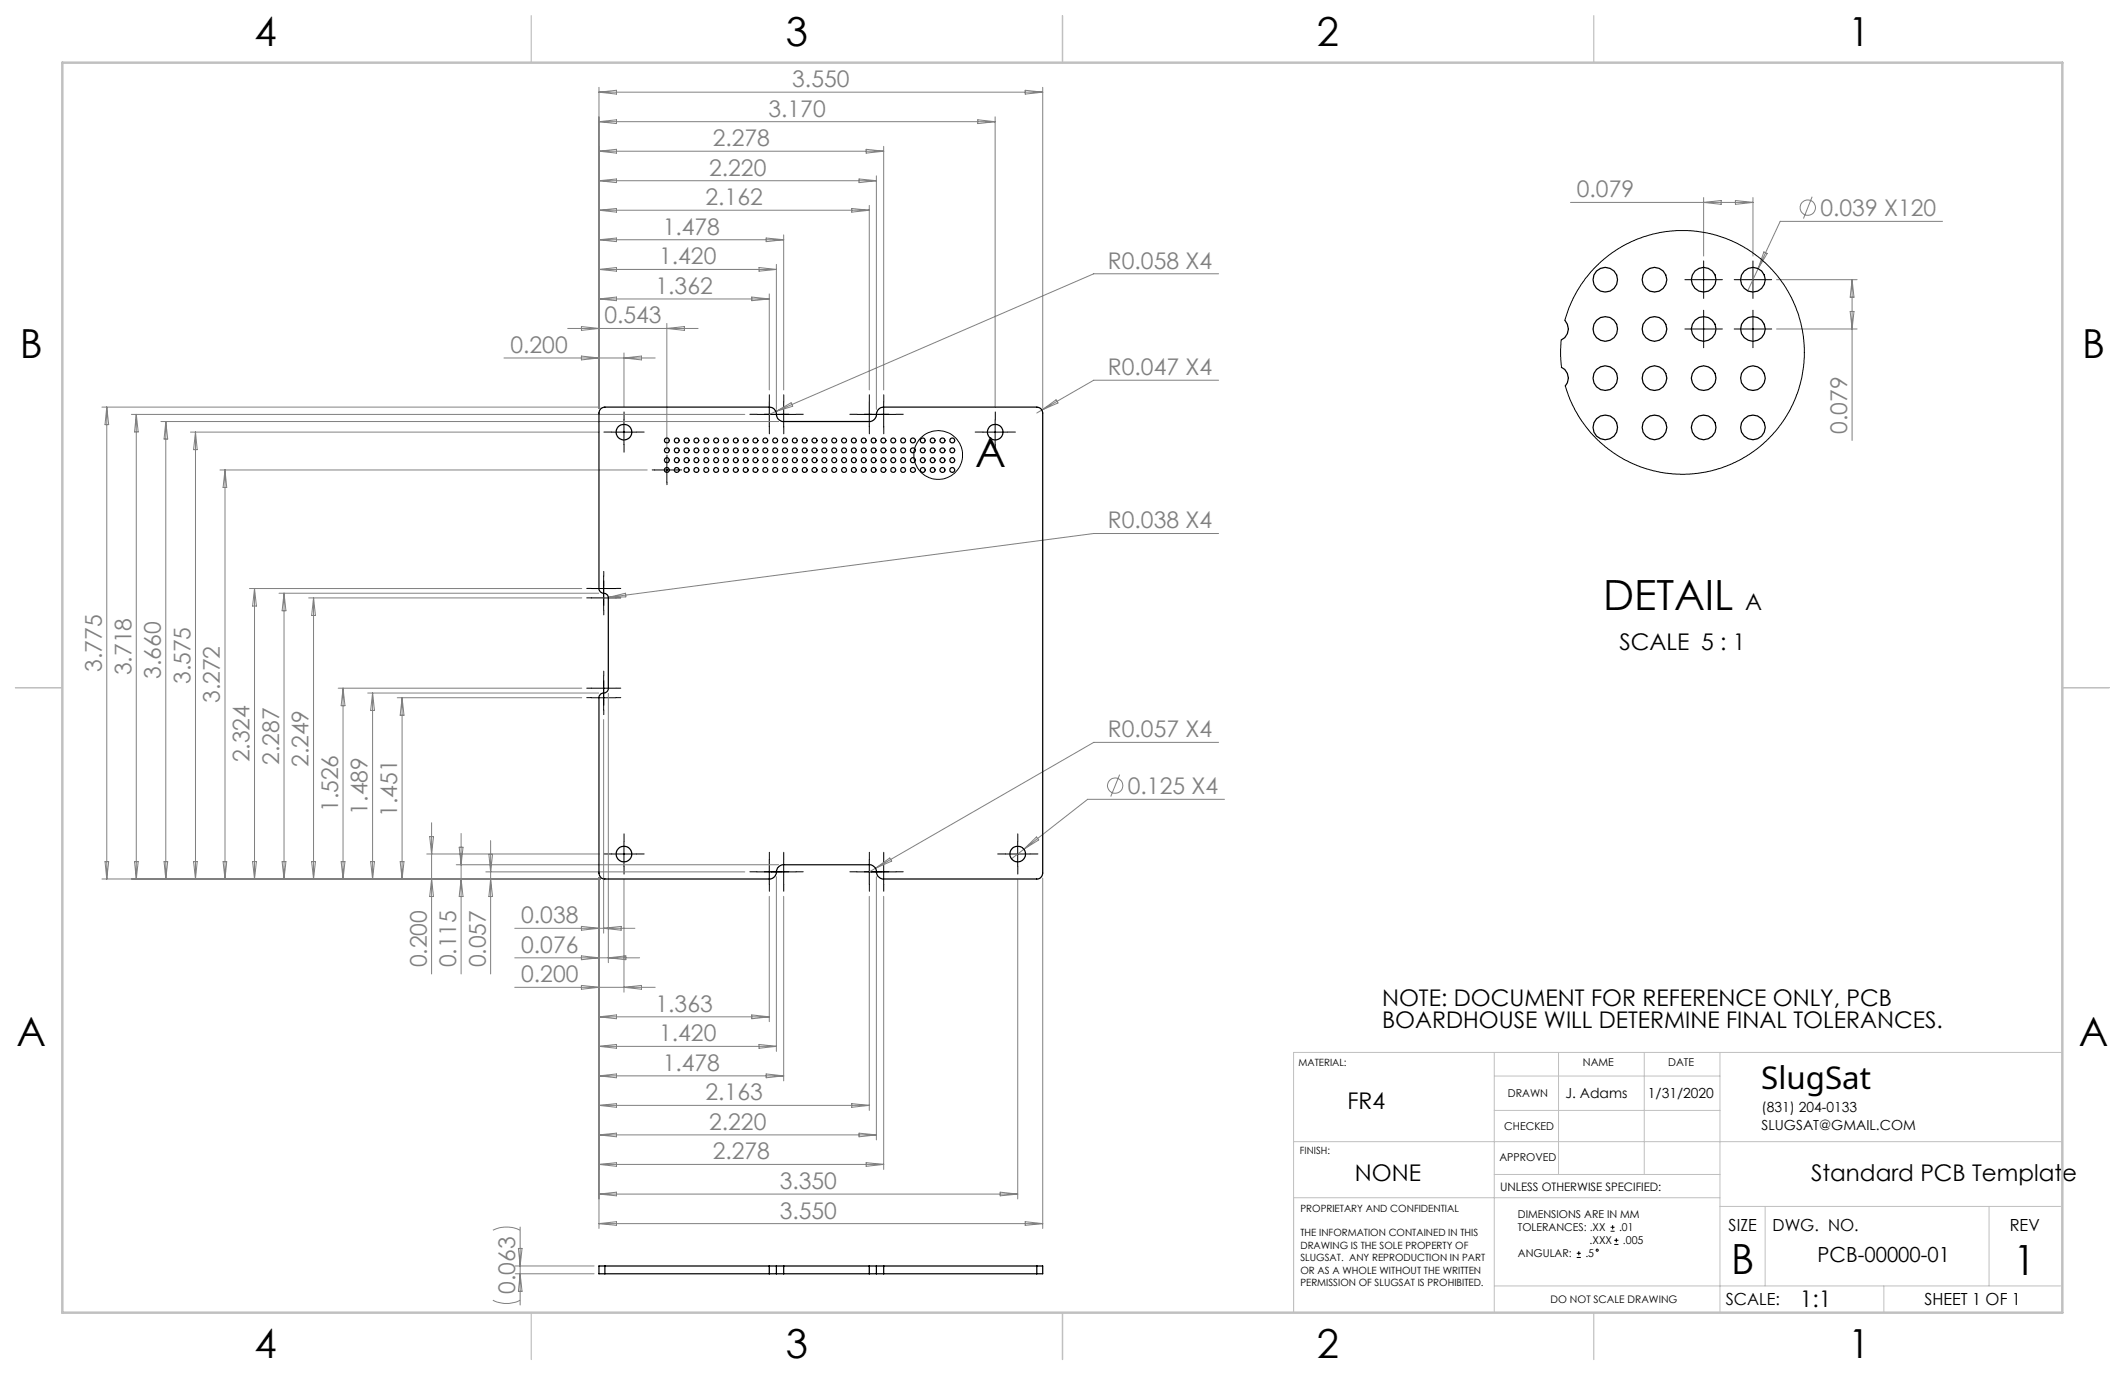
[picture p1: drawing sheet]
<svg xmlns="http://www.w3.org/2000/svg" width="432mm" height="279mm" viewBox="0 0 432 279" stroke-linecap="round" stroke-linejoin="round" font-family="sans-serif">
<g fill="none" stroke="#808080" stroke-width=".2">
<path d="M121.7 17.7v65.2M121.7 18.7l3.6-.4v.8zM121.7 18.7h90.2M208.3 18.3l3.6 .4-3.6 .4zM211.9 17.7v65.2M121.7 24.7l3.6-.4v.8zM121.7 30.7l3.6-.4v.8zM121.7 36.7l3.6-.3v.7zM121.7 36.7h56.4M121.7 30.7h57.9M121.7 24.7h80.5M174.6 36.4l3.5 .3-3.5 .4z"/>
<path d="M176 30.3l3.6 .4-3.6 .4zM178.1 35.7v47.5M179.6 29.7v49.5M198.7 24.3l3.5 .4-3.5 .4zM202.2 23.7v59M368.2 40l-1.7 4.4M121.7 42.7l3.6-.3v.7zM121.7 48.7l3.6-.3v.7zM121.7 54.8l3.6-.4v.7zM121.7 54.8h36.1M121.7 48.7h37.5M121.7 42.7h54.9"/>
<path d="M154.2 54.4l3.6 .4-3.6 .3zM155.7 48.4l3.5 .3-3.5 .4zM156.3 59.7v19.5M157.8 53.7v29.5M159.2 47.7v31.5M173.1 42.4l3.5 .3-3.5 .4zM176.6 41.7v37.5M247.6 55.6h-25.3l-64.6 28M319.1 41.1h37.1M346.2 40.1v11.9M346.2 41.1l3.5-.4v.8zM352.6 40.7l3.6 .4-3.6 .4z"/>
<path d="M356.2 40.1v11.9M358.4 51.2l.7 .3-1.8 3.1zM361 56.8h16.4M376.3 56.8v32.7M376.3 56.8l.4 3.6h-.7zM394.7 45h-33l-6.6 14.1M102.4 72.7h30.7M115.4 66.7h26.5M118.1 66.4l3.6 .3-3.6 .4zM118.1 72.4l3.6 .3-3.6 .4zM121.7 60.7l3.6-.3v.7zM121.7 60.7h34.6"/>
<path d="M126.8 71.7v11M126.8 72.7l3.6-.3v.7zM135.5 65.7v25.8M135.5 66.7l3.6-.3v.7zM152.8 60.4l3.5 .3-3.5 .4zM247.6 77.3h-25.3l-10.6 6M361 66.9h16.4M376 63.3h.7l-.4 3.6zM20.7 82.7h101.2M21.7 82.7v95.9M21.7 82.7l.4 3.6h-.8zM26.7 84.2h124.6"/>
<path d="M27.7 84.2l.4 3.6h-.8zM27.7 84.2v94.4M32.7 85.7h125.6M33.7 85.7v92.9M33.7 85.7l.4 3.5h-.8zM38.7 87.8h83M39.7 87.8v90.8M39.7 87.8l.4 3.6h-.8zM44.7 95.5h86.8M45.7 95.5v83.1M45.7 95.5l.4 3.6h-.8zM157.7 83.6l-1.4 .6"/>
<path d="M157.7 83.6l3.1-1.8 .3 .8zM211.7 83.3l-1 .6M211.7 83.3l2.9-2.1 .4 .7zM50.7 119.6h67.5M51.7 119.6v59M51.7 119.6l.4 3.6h-.8zM247.6 108.4h-25.3l-98.7 13M56.7 120.5h65M57.7 120.5v58.1M57.7 120.5l.4 3.6h-.8zM62.7 121.5h55.5M63.7 121.5v57.1"/>
<path d="M63.7 121.5l.4 3.6h-.8zM68.7 139.8h49.5M69.7 139.8v38.8M69.7 139.8l.4 3.6h-.8zM123.6 121.4l-.9 .1M123.6 121.4l3.5-.9 .1 .8zM74.7 140.8h47M75.7 140.8v37.8M75.7 140.8l.4 3.6h-.8zM80.7 141.8h37.5M81.7 141.8v36.8M81.7 141.8l.4 3.5h-.8z"/>
<path d="M122.7 146.2v43.4M123.6 140.9v54.7M227.5 157.4l-1.8 4.5M247.6 150.8h-25.3l-44.4 25.6M20.7 178.6h101.2M21.3 175.1h.8l-.4 3.5zM27.3 175.1h.8l-.4 3.5zM33.3 175.1h.8l-.4 3.5zM39.3 175.1h.8l-.4 3.5zM45.3 175.1h.8l-.4 3.5zM51.3 175.1h.8l-.4 3.5zM57.3 175.1h.8l-.4 3.5z"/>
<path d="M63.3 175.1h.8l-.4 3.5zM69.3 175.1h.8l-.4 3.5zM75.3 175.1h.8l-.4 3.5zM81.3 175.1h.8l-.4 3.5zM86.7 173.5h35M87.3 170h.8l-.4 3.5zM87.7 178.6l.4 3.6h-.8zM87.7 167.2v30.7M92.7 175.7h65.5M93.3 172.2h.8l-.4 3.5zM93.7 178.6l.4 3.6h-.8zM93.7 169.4v28.5"/>
<path d="M98.7 177.2h52.6M99.3 173.6h.8l-.4 3.6zM99.7 170.8v27.1M99.7 178.6l.4 3.6h-.8zM121.7 178.4v71.2M126.8 178.6v23M157.8 178.2v35.4M177.9 176.4l-1.3 .8M177.9 176.4l2.9-2.1 .4 .7zM178.1 178.2v53.4M206.8 178.6v65M208 172.6l-2.5 1.9"/>
<path d="M208 172.6l2.6-2.5 .5 .6zM211.9 178.4v71.2M248.8 162.4h-27.8l-13 10.2M104.6 188.6h24.4M104.6 194.6h25.4M118.1 188.2l3.6 .4-3.6 .4zM118.1 194.2l3.6 .4-3.6 .4zM122.7 188.6l3.5-.4v.8zM123.6 194.6l3.6-.4v.8zM156.3 182.1v25.5M159.2 182.1v37.5M176.6 182.1v43.5"/>
<path d="M179.6 182.1v55.5M104.6 200.6h28.5M118.1 200.2l3.6 .4-3.6 .4zM121.7 206.6h34.6M121.7 206.6l3.6-.4v.8zM121.7 212.6l3.6-.4v.8zM121.7 218.6l3.6-.4v.8zM121.7 212.6h36.1M121.7 218.6h37.5M126.8 200.6l3.6-.4v.8zM152.8 206.2l3.5 .4-3.5 .4zM154.2 212.2l3.6 .4-3.6 .4z"/>
<path d="M155.7 218.2l3.5 .4-3.5 .4zM121.7 224.6l3.6-.3v.7zM121.7 230.6l3.6-.3v.7zM121.7 236.6l3.6-.3v.7zM121.7 224.6h54.9M121.7 230.6h56.4M121.7 236.6h57.9M173.1 224.3l3.5 .3-3.5 .4zM174.6 230.3l3.5 .3-3.5 .4zM176 236.3l3.6 .3-3.6 .4zM100.2 250a6.4 6.4 0 0 1 5.5 0M104.7 258.8h16"/>
<path d="M104.7 257.2h16M105.3 253.7h.8l-.4 3.5zM105.7 249.3v15.9M105.7 258.8l.4 3.6h-.8zM121.7 242.6l3.6-.3v.7zM121.7 248.6l3.6-.4v.8zM121.7 242.6h85.1M121.7 248.6h90.2M203.2 242.3l3.6 .3-3.6 .4zM208.3 248.2l3.6 .4-3.6 .4zM100.2 264.2a6.1 6.1 0 0 0 5.5 0"/>
<circle cx="367.3" cy="42.2" r="1.56"/>
<circle cx="226.6" cy="159.6" r="1.56"/>
</g>
<g fill="none" stroke="#000" stroke-width=".2">
<path d="M342.4 56.8h7.6M346.2 53v7.6M352.4 56.8h7.6M356.2 53v7.6M317.3 69.1l-.2 3.3 .2 2.2M318 65.1l1.3-3.8 2-3.5 2.5-3.1 1.6-1.6 2.2-1.8 1.9-1.2 2-1 2.3-.9 2.1-.6 2.6-.5 2.2-.3 4 .2 4 .8 2.1 .7 2.4 1.1 1.9 1.1 2 1.4 3 2.7 1.1 1.3 1.6 2.2 1.2 2.1 .9 2.1 .6 1.6 .7 2.9 .4 3.7-.2 4.1-.3 2-.9 3.2-1.7 3.6-1.3 2.1-1.4 2-3 2.9-3.7 2.6-4.1 1.8-2.1 .6-2.4 .5-2.2 .2h-2.7l-2-.1-2.6-.5-4.2-1.5-3.7-2-3.5-2.8-1.3-1.5-2-2.4-1.8-3.3-1.4-3.8M342.4 66.9h7.6M346.2 63v7.7M352.4 66.9h7.6M356.2 63v7.7M124.3 87.8h5M126.8 85.3v5"/>
<path d="M133 95.5h5M135.5 93v5M153.8 84.2h7.9M156.3 81.7v5M159.2 81.7v5M174.1 84.2h8M176.6 81.7v5M179.6 81.7v5M199.7 87.8h5M202.2 85.3v5M120.2 119.6h5M122.7 117.1v6.9"/>
<path d="M120.2 139.8h5M120.2 121.5h5M122.7 137.4v6.9M120.2 141.8h5M124.3 173.5h5M126.8 171.1v4.9M153.8 177.2h7.9M156.3 174.7v5M159.2 174.7v5M174.1 177.2h8M176.6 174.7v5M179.6 174.7v5"/>
<path d="M204.3 173.5h5M206.8 171.1v4.9M320.4 255.5h.8M320.4 254.7h.8M320.8 254.2v.9M327.3 250.2h.8M327.3 249.4h.8M327.7 249v.8M328 252.9h.9M328 252h.9M328.4 251.6v.8"/>
<circle cx="190.7" cy="92.4" r="5"/>
<circle cx="324.5" cy="254" r=".22"/>
</g>
<g fill="none" stroke="#000" stroke-width=".2" stroke-dasharray="15.2 1.3 1.3 1.3">
<path d="M124.3 87.8h-1.6M126.8 85.3v-1.6M126.8 90.3v1.6M129.3 87.8h1.6M133 95.5h-.5M135.5 93v-.5M135.5 98v.5M138 95.5h.5M153.8 84.2h-1.4M156.3 81.7v-1.5M156.3 86.7v1.4M156.8 84.2h-1.5"/>
<path d="M158.8 84.2h1.5M159.3 81.7v-1.5M159.3 86.7v1.4M161.8 84.2h1.4M174.1 84.2h-1.4M176.6 81.7v-1.5M176.6 86.7v1.4M177.1 84.2h-1.5M179.1 84.2h1.5M179.6 81.7v-1.5M179.6 86.7v1.4M182.1 84.2h1.4"/>
<path d="M199.7 87.8h-1.5M202.2 85.3v-1.6M202.2 90.3v1.6M204.7 87.8h1.6M120.2 119.6h-1M122.7 117.1v-1M122.7 119v-1M125.2 119.6h.9M120.2 139.8h-1M120.2 121.5h-1M122.7 139.3v-1M122.7 137.3v-.9"/>
<path d="M122.7 122.1v.9M122.7 124v.9M125.2 139.8h.9M125.2 121.5h.9M120.2 141.8h-1M122.7 144.3v.9M122.7 142.3v1M125.2 141.8h.9M124.3 173.5h-1.6M126.8 171v-1.6M126.8 176v1.6M129.3 173.5h1.6"/>
<path d="M153.8 177.1h-1.4M156.3 174.6v-1.4M156.3 179.6v1.5M156.8 177.1h-1.5M158.8 177.1h1.5M159.3 174.6v-1.4M159.3 179.6v1.5M161.8 177.1h1.4M174.2 177.1h-1.5M176.7 174.6v-1.4M176.7 179.6v1.5M177.1 177.1h-1.5"/>
<path d="M179.2 177.1h1.4M179.6 174.6v-1.4M179.6 179.6v1.5M182.1 177.1h1.4M204.3 173.5h-1.6M206.8 171v-1.6M206.8 176v1.6M209.3 173.5h1.6"/>
</g>
<g fill="none" stroke="#c0c0c0" stroke-width=".2">
<path d="M303.6 213.9v52.7M303.6 218.7h45.9M316.7 213.9v24.8M334.1 213.9v24.8M349.5 213.9v52.8M419.1 213.9h-156.2v52.8M262.9 232h156.2M303.6 238.7h45.9M303.6 225.6h45.9M262.9 243.4h86.6M349.5 245.1h69.2M358.7 245.1v16.2"/>
<path d="M404.2 245.1v16.2M303.6 261.3h115.1M382.8 261.3v5.4"/>
</g>
<path d="M108 3.2v9.5M215.9 3.2v9.5M323.8 3.2v9.5M3.1 139.7h9.6M419.1 139.7h9.5M108 266.7v9.6M215.9 266.7v9.6M323.8 266.7v9.6" fill="none" stroke="#c0c0c0" stroke-width=".25"/>
<path d="M12.7 12.7h406.4v254h-406.4z" fill="none" stroke="#c0c0c0" stroke-width=".5"/>
<g fill="none" stroke="#000" stroke-width=".25">
<path d="M317.3 74.6a2.39 2.39 0 0 1 .8 3.8M318 65.1a2.48 2.48 0 0 1-.7 4M122.1 83.1l.8-.4h33.4a1.53 1.53 0 0 1 1.5 1.8l.4 .7 .8 .5h17.6a1.53 1.53 0 0 0 1.5-1.8l.2-.5 .5-.4 .8-.3h31.1a1.2 1.2 0 0 1 1.2 1.2v93.5a1.2 1.2 0 0 1-1.2 1.2h-31.1a1.53 1.53 0 0 1-1.5-1.7l-.4-.8-.8-.4h-17.7a1.53 1.53 0 0 0-1.4 1.7l-.5 .8-.7 .4h-33.7a1.2 1.2 0 0 1-1.2-1.2v-35.6a1.11 1.11 0 0 1 1.3-1l.5-.4 .1-.3v-18.6a1.16 1.16 0 0 0-1.3-1l-.3-.2-.3-.5v-35.9zM122.9 257.2h-1.2v1.6h1.2M122.9 258.8h33.4M122.9 257.2h33.4M122.9 257.2v1.6M156.3 258.8h1.5M156.3 257.2h1.5M156.3 257.2v1.6M157.8 258.8h1.4M157.8 257.2h1.4"/>
<path d="M157.8 257.2v1.6M159.2 258.8h17.4M159.2 257.2h17.4M159.2 257.2v1.6M176.6 258.8h1.5M176.6 257.2h1.5M176.6 257.2v1.6M178.1 258.8h1.5M178.1 257.2h1.5M178.1 257.2v1.6M179.6 258.8h31.1M179.6 257.2v1.6"/>
<path d="M179.6 257.2h31.1M210.7 257.2h1.2v1.6h-1.2M210.7 257.2v1.6"/>
<circle cx="326.2" cy="56.8" r="2.5"/>
<circle cx="336.2" cy="56.8" r="2.5"/>
<circle cx="346.2" cy="56.8" r="2.5"/>
<circle cx="356.2" cy="56.8" r="2.5"/>
<circle cx="326.2" cy="66.9" r="2.5"/>
<circle cx="326.2" cy="76.8" r="2.5"/>
<circle cx="336.2" cy="76.8" r="2.5"/>
<circle cx="336.2" cy="66.9" r="2.5"/>
<circle cx="346.2" cy="66.9" r="2.5"/>
<circle cx="346.2" cy="76.8" r="2.5"/>
<circle cx="356.2" cy="76.8" r="2.5"/>
<circle cx="356.2" cy="66.9" r="2.5"/>
<circle cx="126.8" cy="87.8" r="1.59"/>
<circle cx="135.5" cy="89.5" r=".5"/>
<circle cx="135.5" cy="91.5" r=".5"/>
<circle cx="135.5" cy="95.5" r=".5"/>
<circle cx="135.5" cy="93.5" r=".5"/>
<circle cx="137.5" cy="89.5" r=".5"/>
<circle cx="137.5" cy="91.5" r=".5"/>
<circle cx="137.5" cy="95.5" r=".5"/>
<circle cx="137.5" cy="93.5" r=".5"/>
<circle cx="139.5" cy="89.5" r=".51"/>
<circle cx="139.5" cy="95.5" r=".51"/>
<circle cx="139.5" cy="93.5" r=".51"/>
<circle cx="139.5" cy="91.5" r=".51"/>
<circle cx="141.5" cy="89.5" r=".5"/>
<circle cx="141.5" cy="91.5" r=".5"/>
<circle cx="141.5" cy="95.5" r=".5"/>
<circle cx="141.5" cy="93.5" r=".5"/>
<circle cx="143.5" cy="89.5" r=".5"/>
<circle cx="143.5" cy="95.5" r=".5"/>
<circle cx="143.5" cy="93.5" r=".5"/>
<circle cx="143.5" cy="91.5" r=".5"/>
<circle cx="145.5" cy="89.5" r=".5"/>
<circle cx="145.5" cy="93.5" r=".5"/>
<circle cx="145.5" cy="91.5" r=".5"/>
<circle cx="145.5" cy="95.5" r=".5"/>
<circle cx="147.5" cy="89.5" r=".5"/>
<circle cx="147.5" cy="95.5" r=".5"/>
<circle cx="147.5" cy="91.5" r=".5"/>
<circle cx="147.5" cy="93.5" r=".5"/>
<circle cx="149.5" cy="89.5" r=".5"/>
<circle cx="149.5" cy="91.5" r=".5"/>
<circle cx="149.5" cy="93.5" r=".5"/>
<circle cx="149.5" cy="95.5" r=".5"/>
<circle cx="151.5" cy="89.5" r=".5"/>
<circle cx="151.5" cy="93.5" r=".5"/>
<circle cx="151.5" cy="95.5" r=".5"/>
<circle cx="151.5" cy="91.5" r=".5"/>
<circle cx="153.5" cy="89.5" r=".51"/>
<circle cx="153.5" cy="95.5" r=".51"/>
<circle cx="153.5" cy="91.5" r=".51"/>
<circle cx="153.5" cy="93.5" r=".51"/>
<circle cx="155.5" cy="89.5" r=".5"/>
<circle cx="155.5" cy="93.5" r=".5"/>
<circle cx="155.5" cy="95.5" r=".5"/>
<circle cx="155.5" cy="91.5" r=".5"/>
<circle cx="157.5" cy="89.5" r=".5"/>
<circle cx="157.5" cy="91.5" r=".5"/>
<circle cx="157.5" cy="95.5" r=".5"/>
<circle cx="157.5" cy="93.5" r=".5"/>
<circle cx="159.5" cy="89.5" r=".51"/>
<circle cx="159.5" cy="91.5" r=".51"/>
<circle cx="159.5" cy="95.5" r=".51"/>
<circle cx="159.5" cy="93.5" r=".51"/>
<circle cx="161.5" cy="89.5" r=".5"/>
<circle cx="161.5" cy="95.5" r=".5"/>
<circle cx="161.5" cy="91.5" r=".5"/>
<circle cx="161.5" cy="93.5" r=".5"/>
<circle cx="163.5" cy="89.5" r=".5"/>
<circle cx="163.5" cy="91.5" r=".5"/>
<circle cx="163.5" cy="93.5" r=".5"/>
<circle cx="163.5" cy="95.5" r=".5"/>
<circle cx="165.5" cy="89.5" r=".5"/>
<circle cx="165.5" cy="95.5" r=".5"/>
<circle cx="165.5" cy="91.5" r=".5"/>
<circle cx="165.5" cy="93.5" r=".5"/>
<circle cx="167.5" cy="89.5" r=".5"/>
<circle cx="167.5" cy="95.5" r=".5"/>
<circle cx="167.5" cy="93.5" r=".5"/>
<circle cx="167.5" cy="91.5" r=".5"/>
<circle cx="169.5" cy="89.5" r=".5"/>
<circle cx="169.5" cy="95.5" r=".5"/>
<circle cx="169.5" cy="93.5" r=".5"/>
<circle cx="169.5" cy="91.5" r=".5"/>
<circle cx="171.5" cy="89.5" r=".5"/>
<circle cx="171.5" cy="91.5" r=".5"/>
<circle cx="171.5" cy="95.5" r=".5"/>
<circle cx="171.5" cy="93.5" r=".5"/>
<circle cx="173.5" cy="89.5" r=".5"/>
<circle cx="173.5" cy="95.5" r=".5"/>
<circle cx="173.5" cy="93.5" r=".5"/>
<circle cx="173.5" cy="91.5" r=".5"/>
<circle cx="175.5" cy="89.5" r=".5"/>
<circle cx="175.5" cy="95.5" r=".5"/>
<circle cx="175.5" cy="91.5" r=".5"/>
<circle cx="175.5" cy="93.5" r=".5"/>
<circle cx="177.5" cy="89.5" r=".5"/>
<circle cx="177.5" cy="95.5" r=".5"/>
<circle cx="177.5" cy="91.5" r=".5"/>
<circle cx="177.5" cy="93.5" r=".5"/>
<circle cx="179.5" cy="89.5" r=".51"/>
<circle cx="179.5" cy="91.5" r=".51"/>
<circle cx="179.5" cy="95.5" r=".51"/>
<circle cx="179.5" cy="93.5" r=".51"/>
<circle cx="181.5" cy="89.5" r=".5"/>
<circle cx="181.5" cy="91.5" r=".5"/>
<circle cx="181.5" cy="95.5" r=".5"/>
<circle cx="181.5" cy="93.5" r=".5"/>
<circle cx="183.5" cy="89.5" r=".5"/>
<circle cx="183.5" cy="95.5" r=".5"/>
<circle cx="183.5" cy="93.5" r=".5"/>
<circle cx="183.5" cy="91.5" r=".5"/>
<circle cx="185.5" cy="89.5" r=".51"/>
<circle cx="185.5" cy="91.5" r=".51"/>
<circle cx="185.5" cy="93.5" r=".51"/>
<circle cx="185.5" cy="95.5" r=".51"/>
<circle cx="187.5" cy="89.5" r=".5"/>
<circle cx="187.5" cy="91.5" r=".5"/>
<circle cx="187.5" cy="93.5" r=".5"/>
<circle cx="187.5" cy="95.5" r=".5"/>
<circle cx="189.5" cy="89.5" r=".5"/>
<circle cx="189.5" cy="95.5" r=".5"/>
<circle cx="189.5" cy="91.5" r=".5"/>
<circle cx="189.5" cy="93.5" r=".5"/>
<circle cx="191.5" cy="89.5" r=".5"/>
<circle cx="191.5" cy="91.5" r=".5"/>
<circle cx="191.5" cy="93.5" r=".5"/>
<circle cx="191.5" cy="95.5" r=".5"/>
<circle cx="193.5" cy="89.5" r=".5"/>
<circle cx="193.5" cy="91.5" r=".5"/>
<circle cx="193.5" cy="95.5" r=".5"/>
<circle cx="193.5" cy="93.5" r=".5"/>
<circle cx="202.2" cy="87.8" r="1.58"/>
<circle cx="326.2" cy="86.9" r="2.5"/>
<circle cx="336.2" cy="86.9" r="2.5"/>
<circle cx="346.2" cy="86.9" r="2.5"/>
<circle cx="356.2" cy="86.9" r="2.5"/>
<circle cx="126.8" cy="173.5" r="1.6"/>
<circle cx="206.8" cy="173.5" r="1.6"/>
</g>
<g font-size="8.5">
<text x="198.2" y="94.8">A</text>
<text x="325.7" y="124">DETAIL</text>
<text x="351.8" y="259">B</text>
<text x="409.1" y="259.1">1</text>
</g>
<g font-size="8.1">
<text x="51.7" y="9.3">4</text>
<text x="159.7" y="9.3">3</text>
<text x="267.6" y="9.3">2</text>
<text x="375.6" y="9.3">1</text>
<text x="4" y="72.8">B</text>
<text x="423.1" y="72.8">B</text>
<text x="3.3" y="212.5">A</text>
<text x="422.4" y="212.5">A</text>
<text x="51.7" y="276">4</text>
<text x="159.7" y="276">3</text>
<text x="267.6" y="276">2</text>
<text x="375.6" y="276">1</text>
</g>
<text font-size="6.3" x="357.9" y="221.3">SlugSat</text>
<g font-size="4.7" fill="#808080">
<text x="161" y="17.7">3.550</text>
<text x="156.2" y="23.7">3.170</text>
<text x="144.8" y="29.7">2.278</text>
<text x="144.1" y="35.7">2.220</text>
<text x="143.4" y="41.7">2.162</text>
<text x="320.4" y="40.1">0.079</text>
<text x="134.7" y="47.7">1.478</text>
<text x="369.9" y="43.9">0.039 X120</text>
<text x="133.9" y="53.7">1.420</text>
<text x="133.2" y="59.7">1.362</text>
<text x="225.1" y="54.6">R0.058 X4</text>
<text x="122.8" y="65.7">0.543</text>
<text x="103.7" y="71.7">0.200</text>
<text x="225.1" y="76.2">R0.047 X4</text>
<text x="375.4" y="88.2" transform="rotate(-90 375.4 88.2)">0.079</text>
<text x="225.1" y="107.3">R0.038 X4</text>
<text x="20.7" y="136.5" transform="rotate(-90 20.7 136.5)">3.775</text>
<text x="26.7" y="137.2" transform="rotate(-90 26.7 137.2)">3.718</text>
<text x="32.7" y="137.9" transform="rotate(-90 32.7 137.9)">3.660</text>
<text x="38.7" y="139" transform="rotate(-90 38.7 139)">3.575</text>
<text x="44.7" y="142.9" transform="rotate(-90 44.7 142.9)">3.272</text>
<text x="225.1" y="149.8">R0.057 X4</text>
<text x="50.7" y="154.9" transform="rotate(-90 50.7 154.9)">2.324</text>
<text x="56.7" y="155.4" transform="rotate(-90 56.7 155.4)">2.287</text>
<text x="62.7" y="155.9" transform="rotate(-90 62.7 155.9)">2.249</text>
<text x="229.2" y="161.3">0.125 X4</text>
<text x="68.7" y="165" transform="rotate(-90 68.7 165)">1.526</text>
<text x="74.7" y="165.5" transform="rotate(-90 74.7 165.5)">1.489</text>
<text x="80.7" y="166" transform="rotate(-90 80.7 166)">1.451</text>
<text x="105.9" y="187.6">0.038</text>
<text x="86.7" y="196.6" transform="rotate(-90 86.7 196.6)">0.200</text>
<text x="92.7" y="196.6" transform="rotate(-90 92.7 196.6)">0.115</text>
<text x="98.7" y="196.6" transform="rotate(-90 98.7 196.6)">0.057</text>
<text x="105.9" y="193.6">0.076</text>
<text x="105.9" y="199.6">0.200</text>
<text x="133.2" y="205.6">1.363</text>
<text x="133.9" y="211.6">1.420</text>
<text x="134.7" y="217.6">1.478</text>
<text x="143.4" y="223.6">2.163</text>
<text x="144.1" y="229.6">2.220</text>
<text x="144.8" y="235.6">2.278</text>
<text x="158.4" y="241.6">3.350</text>
<text x="158.4" y="247.6">3.550</text>
<text x="104.7" y="262.9" transform="rotate(-90 104.7 262.9)">0.063</text>
</g>
<g font-size="4.7">
<text x="354.6" y="124">A</text>
<text x="329.1" y="132.2">SCALE 5 : 1</text>
<text x="280.8" y="204.4">NOTE: DOCUMENT FOR REFERENCE ONLY, PCB</text>
<text x="280.8" y="208.9">BOARDHOUSE WILL DETERMINE FINAL TOLERANCES.</text>
<text x="273.8" y="225.4">FR4</text>
<text x="275.3" y="240">NONE</text>
<text x="368" y="240">Standard PCB Template</text>
<text x="365.7" y="265.6">1:1</text>
</g>
<text font-size="4.2" x="369.3" y="256.5">PCB-00000-01</text>
<g font-size="3.4">
<text x="351.3" y="250.2">SIZE</text>
<text x="360.2" y="250.2">DWG. NO.</text>
<text x="408.4" y="250.2">REV</text>
<text x="350.7" y="265.3">SCALE:</text>
<text x="391.1" y="265.3">SHEET 1 OF 1</text>
</g>
<g font-size="2.8">
<text x="318.1" y="223">J. Adams</text>
<text x="334.9" y="223">1/31/2020</text>
<text x="357.9" y="225.9">(831) 204-0133</text>
<text x="357.9" y="229.7">SLUGSAT@GMAIL.COM</text>
</g>
<text font-size="2.4" x="304.8" y="241.9">UNLESS OTHERWISE SPECIFIED:</text>
<g font-size="2.2">
<text x="321.6" y="216.6">NAME</text>
<text x="339" y="216.6">DATE</text>
<text x="306.4" y="223">DRAWN</text>
<text x="305.7" y="229.7">CHECKED</text>
<text x="304.7" y="236">APPROVED</text>
<text x="308.4" y="247.5">DIMENSIONS ARE IN MM</text>
<text x="308.4" y="250.2">TOLERANCES: .XX</text>
<text x="329" y="250.2">.01</text>
<text x="308.4" y="255.5">ANGULAR:</text>
<text x="322.1" y="255.5">.5</text>
<text x="323" y="252.8">.XXX</text>
<text x="329.8" y="252.8">.005</text>
</g>
<text font-size="2.1" x="315.1" y="264.8">DO NOT SCALE DRAWING</text>
<g font-size="2">
<text x="263.9" y="216.6">MATERIAL:</text>
<text x="264.2" y="234.6">FINISH:</text>
<text x="264.2" y="246.3">PROPRIETARY AND CONFIDENTIAL</text>
<text x="264.2" y="251.2">THE INFORMATION CONTAINED IN THIS</text>
<text x="264.2" y="253.7">DRAWING IS THE SOLE PROPERTY OF</text>
<text x="264.2" y="256.3">SLUGSAT. ANY REPRODUCTION IN PART</text>
<text x="264.2" y="258.8">OR AS A WHOLE WITHOUT THE WRITTEN</text>
<text x="264.2" y="261.3">PERMISSION OF SLUGSAT IS PROHIBITED.</text>
</g>
</svg>
